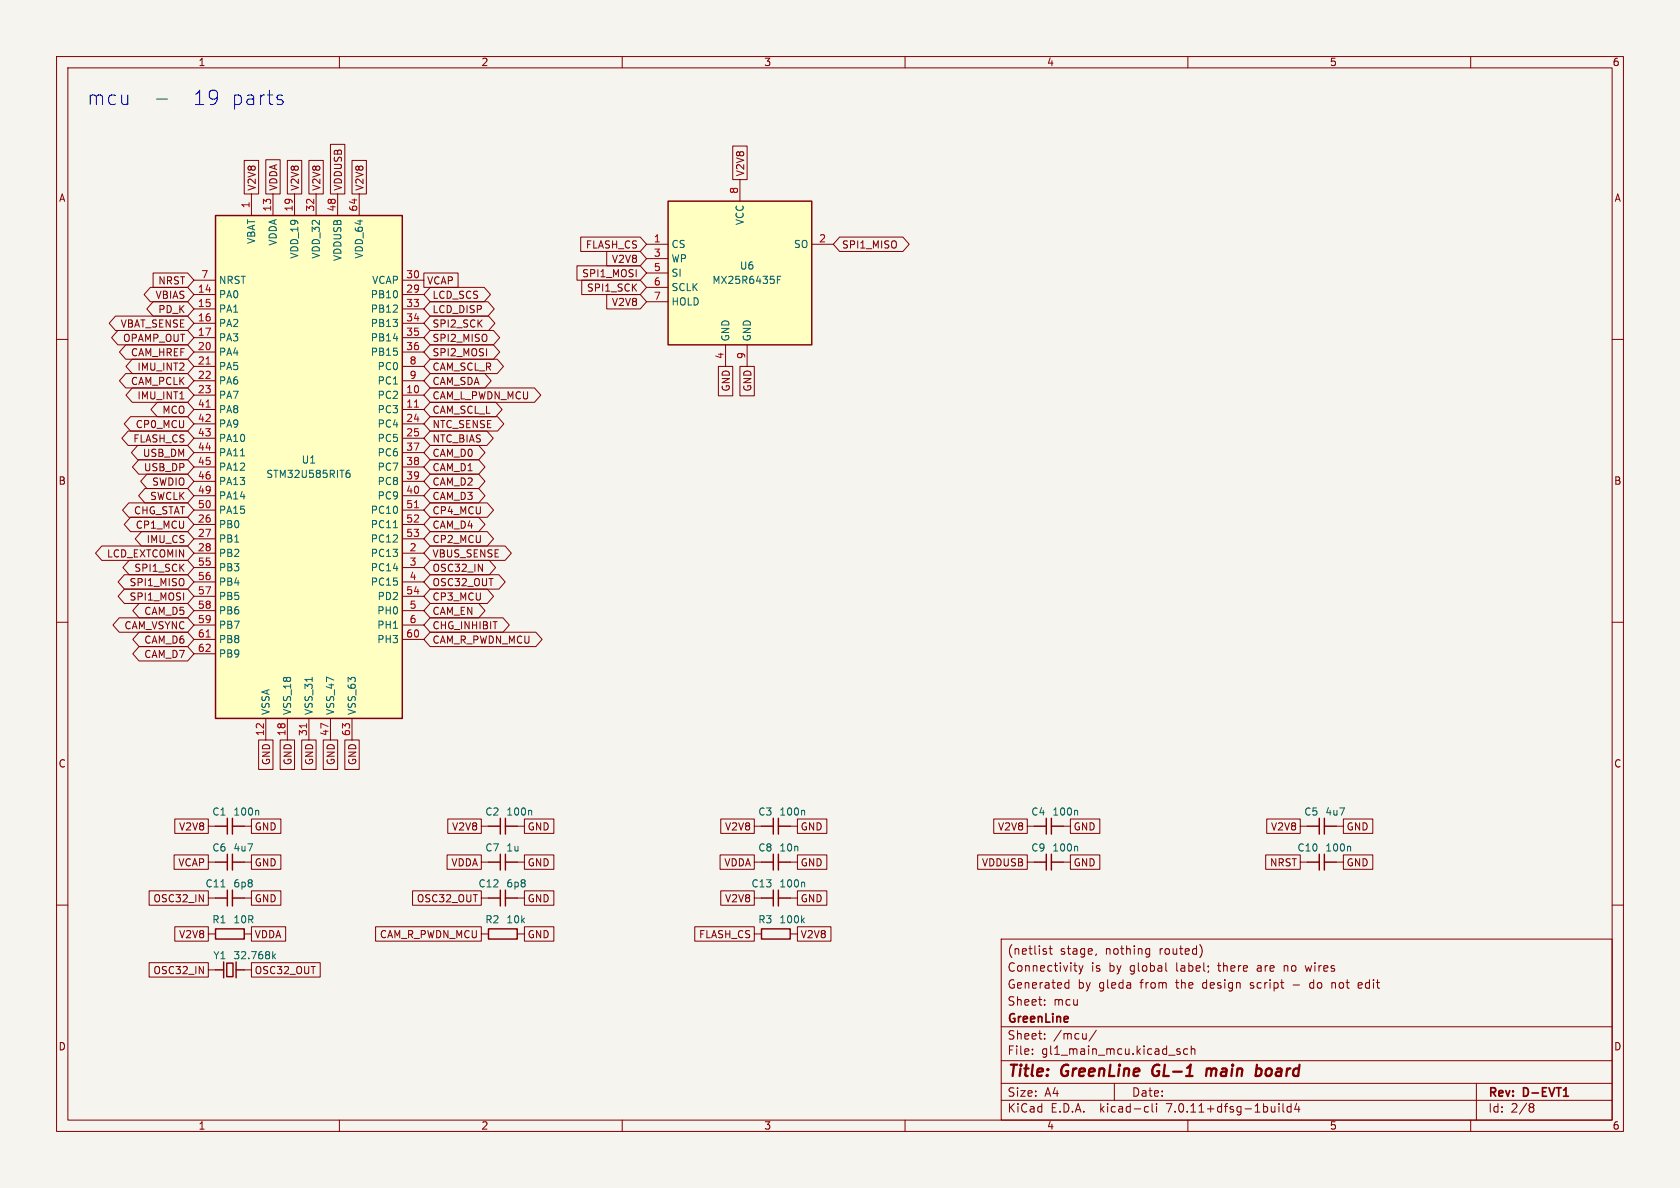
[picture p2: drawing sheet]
<svg xmlns="http://www.w3.org/2000/svg" width="297mm" height="210mm" viewBox="0 0 297 210" stroke-linecap="round" stroke-linejoin="round" font-family="sans-serif">
<path d="M0 0h297v210h-297z" fill="#f5f4ef" stroke="#f5f4ef" stroke-width=".18"/>
<g fill="none" stroke="#840000" stroke-width=".18">
<path d="M10 10h277v190h-277zM12 12h273v186h-273zM60 10v2M110 10v2M160 10v2M210 10v2M260 10v2M43.2 28.4h2.5v5.9h-2.5zM44.4 34.3v3.8M47 28.2h2.5v6.1h-2.5zM48.3 34.3v3.8M50.8 28.4h2.5v5.9h-2.5z"/>
<path d="M52.1 34.3v3.8M54.6 28.4h2.6v5.9h-2.6zM55.9 34.3v3.8M58.4 25.5h2.6v8.8h-2.6zM59.7 34.3v3.8M62.2 28.4h2.6v5.9h-2.6zM63.5 34.3v3.8M129.5 25.8h2.6v6h-2.6zM130.8 31.8v3.8M10 60h2M20.4 55.9h12.8l1.1 1.3-1.1 1.2h-12.8l-1.1-1.2zM20.8 58.4h12.4l1.1 1.3-1.1 1.3h-12.4l-1.1-1.3z"/>
<path d="M26.6 50.8h6.6l1.1 1.3-1.1 1.2h-6.6l-1.1-1.2zM27.1 53.3h6.1l1.1 1.3-1.1 1.3h-6.1l-1.1-1.3zM27.1 48.3h6.1l1.1 1.2-1.1 1.3h-6.1zM34.3 52.1h3.8M34.3 54.6h3.8M34.3 57.2h3.8M34.3 59.7h3.8M34.3 49.5h3.8M71.1 52.1h3.8M71.1 54.6h3.8M71.1 57.2h3.8M71.1 59.7h3.8"/>
<path d="M71.1 49.5h3.8M74.9 48.3h6.1v2.5h-6.1zM76 55.9h10.4l1.1 1.3-1.1 1.2h-10.4l-1.1-1.2zM76 53.3h10.3l1.1 1.3-1.1 1.3h-10.3l-1.1-1.3zM76 50.8h9.6l1.1 1.3-1.1 1.2h-9.6l-1.1-1.2zM76 58.4h11.2l1.1 1.3-1.1 1.3h-11.2l-1.1-1.3zM102 47h11.2l1.1 1.3-1.1 1.2h-11.2zM102.7 41.9h10.5l1.1 1.3-1.1 1.3h-10.5zM102.8 49.5h10.4l1.1 1.3-1.1 1.3h-10.4zM107.3 52.1h5.9l1.1 1.2-1.1 1.3h-5.9zM107.3 44.4h5.9l1.1 1.3-1.1 1.3h-5.9zM114.3 43.2h3.8"/>
<path d="M114.3 45.7h3.8M114.3 48.3h3.8M114.3 50.8h3.8M114.3 53.3h3.8M143.5 43.2h3.8M148.4 41.9h11.2l1.1 1.3-1.1 1.3h-11.2l-1.1-1.3zM285 60h2M22.2 66h11l1.1 1.3-1.1 1.3h-11l-1.1-1.3zM22.2 61h11l1.1 1.2-1.1 1.3h-11l-1.1-1.3zM22.7 76.2h10.5l1.1 1.3-1.1 1.2h-10.5l-1.2-1.2zM23.1 73.7h10.1l1.1 1.2-1.1 1.3h-10.1l-1.1-1.3zM23.4 68.6h9.8l1.1 1.3-1.1 1.2h-9.8l-1.1-1.2z"/>
<path d="M23.4 63.5h9.8l1.1 1.3-1.1 1.2h-9.8l-1.1-1.2zM24.3 78.7h8.9l1.1 1.3-1.1 1.3h-8.9l-1.1-1.3zM27.8 71.1h5.4l1.1 1.3-1.1 1.3h-5.4l-1.1-1.3zM34.3 69.9h3.8M34.3 72.4h3.8M34.3 62.2h3.8M34.3 64.8h3.8M34.3 67.3h3.8M34.3 74.9h3.8M34.3 77.5h3.8M71.1 69.9h3.8M71.1 72.4h3.8"/>
<path d="M71.1 62.2h3.8M71.1 64.8h3.8M71.1 67.3h3.8M71.1 74.9h3.8M71.1 77.5h3.8M76 78.7h8.6l1.1 1.3-1.1 1.3h-8.6l-1.1-1.3zM76 76.2h10.1l1.1 1.3-1.1 1.2h-10.1l-1.1-1.2zM76 73.7h12l1.1 1.2-1.1 1.3h-12l-1.1-1.3zM76 71.1h11.7l1.1 1.3-1.1 1.3h-11.7l-1.1-1.3zM76 68.6h18.5l1.1 1.3-1.1 1.2h-18.5l-1.1-1.2zM76 66h9.7l1.1 1.3-1.1 1.3h-9.7l-1.1-1.3zM76 63.5h11.9l1.1 1.3-1.1 1.2h-11.9l-1.1-1.2z"/>
<path d="M76 61h11.2l1.1 1.2-1.1 1.3h-11.2l-1.1-1.3zM127 64.8h2.5v5.2h-2.5zM128.3 61v3.8M130.8 64.8h2.6v5.2h-2.6zM132.1 61v3.8M18 96.5h15.2l1.1 1.3-1.1 1.3h-15.2l-1.1-1.3zM22.8 88.9h10.4l1.1 1.3-1.1 1.2h-10.4l-1.1-1.2zM22.8 99.1h10.4l1.1 1.2-1.1 1.3h-10.4l-1.1-1.3zM23.1 91.4h10.1l1.1 1.3-1.1 1.3h-10.1l-1.1-1.3zM24.5 81.3h8.7l1.1 1.3-1.1 1.2h-8.7l-1.1-1.2zM25 94h8.2l1.1 1.3-1.1 1.2h-8.2l-1.1-1.2zM25.6 86.4h7.6l1.1 1.2-1.1 1.3h-7.6l-1.1-1.3z"/>
<path d="M26 83.8h7.2l1.1 1.3-1.1 1.3h-7.2l-1.1-1.3zM34.3 97.8h3.8M34.3 92.7h3.8M34.3 95.3h3.8M34.3 80h3.8M34.3 82.6h3.8M34.3 85.1h3.8M34.3 87.6h3.8M34.3 90.2h3.8M71.1 97.8h3.8M71.1 92.7h3.8M71.1 95.3h3.8"/>
<path d="M71.1 80h3.8M71.1 82.6h3.8M71.1 85.1h3.8M71.1 87.6h3.8M71.1 90.2h3.8M76 99.1h10.5l1.1 1.2-1.1 1.3h-10.5l-1.1-1.3zM76 96.5h13.3l1.1 1.3-1.1 1.3h-13.3l-1.1-1.3zM76 94h10.1l1.2 1.3-1.2 1.2h-10.1l-1.1-1.2zM76 91.4h8.6l1.1 1.3-1.1 1.3h-8.6l-1.1-1.3zM76 88.9h10.1l1.2 1.3-1.2 1.2h-10.1l-1.1-1.2zM76 86.4h8.6l1.1 1.2-1.1 1.3h-8.6l-1.1-1.3zM76 83.8h8.6l1.1 1.3-1.1 1.3h-8.6l-1.1-1.3z"/>
<path d="M76 81.3h8.6l1.1 1.3-1.1 1.2h-8.6l-1.1-1.2zM10 110h2M21.1 109.2h12.1l1.1 1.3-1.1 1.3h-12.1l-1.1-1.3zM22 101.6h11.2l1.1 1.3-1.1 1.2h-11.2l-1.1-1.2zM22 104.1h11.2l1.1 1.3-1.1 1.3h-11.2l-1.1-1.3zM24.6 114.3h8.6l1.1 1.3-1.1 1.2h-8.6l-1.1-1.2zM24.6 111.8h8.6l1.1 1.2-1.1 1.3h-8.6l-1.1-1.3zM24.6 106.7h8.6l1.1 1.3-1.1 1.2h-8.6l-1.1-1.2zM34.3 100.3h3.8M34.3 102.9h3.8M34.3 108h3.8M34.3 105.4h3.8"/>
<path d="M34.3 110.5h3.8M34.3 113h3.8M34.3 115.6h3.8M71.1 100.3h3.8M71.1 102.9h3.8M71.1 108h3.8M71.1 105.4h3.8M71.1 110.5h3.8M71.1 113h3.8M76 101.6h12.2l1.1 1.3-1.1 1.2h-12.2l-1.1-1.2zM76 109.2h12.9l1.1 1.3-1.1 1.3h-12.9l-1.1-1.3zM76 111.8h18.7l1.1 1.2-1.1 1.3h-18.7l-1.1-1.3z"/>
<path d="M76 106.7h8.6l1.1 1.3-1.1 1.2h-8.6l-1.1-1.2zM76 104.1h10.1l1.2 1.3-1.2 1.3h-10.1l-1.1-1.3zM285 110h2M45.7 130.8h2.6v5.2h-2.6zM47 127v3.8M49.5 130.8h2.6v5.2h-2.6zM50.8 127v3.8M53.3 130.8h2.6v5.2h-2.6zM54.6 127v3.8M57.1 130.8h2.6v5.2h-2.6zM58.4 127v3.8M61 130.8h2.5v5.2h-2.5z"/>
<path d="M62.2 127v3.8M10 160h2M26.4 157.5h10.4v2.5h-10.4zM30.8 151.1h6v2.6h-6zM30.9 144.8h5.9v2.5h-5.9zM36.8 152.4h1.3M36.8 146.1h1.3M36.8 158.8h1.3M43.2 152.4h1.2M43.2 146.1h1.2M43.2 158.8h1.2M44.4 157.5h5.3v2.5h-5.3z"/>
<path d="M44.4 151.1h5.3v2.6h-5.3zM44.4 144.8h5.3v2.5h-5.3zM72.9 157.5h12.2v2.5h-12.2zM79 151.1h6.1v2.6h-6.1zM79.2 144.8h5.9v2.5h-5.9zM85.1 152.4h1.3M85.1 146.1h1.3M85.1 158.8h1.3M91.4 152.4h1.3M91.4 146.1h1.3M91.4 158.8h1.3M92.7 157.5h5.2v2.5h-5.2z"/>
<path d="M92.7 151.1h5.2v2.6h-5.2zM92.7 144.8h5.2v2.5h-5.2zM127.3 151.1h6v2.6h-6zM127.4 157.5h5.9v2.5h-5.9zM127.4 144.8h5.9v2.5h-5.9zM133.3 152.4h1.3M133.3 146.1h1.3M133.3 158.8h1.3M139.7 152.4h1.3M139.7 146.1h1.3M139.7 158.8h1.3M141 157.5h5.2v2.5h-5.2z"/>
<path d="M141 151.1h5.2v2.6h-5.2zM141 144.8h5.2v2.5h-5.2zM172.8 151.1h8.8v2.6h-8.8zM175.7 144.8h5.9v2.5h-5.9zM181.6 152.4h1.3M181.6 146.1h1.3M188 152.4h1.2M188 146.1h1.2M189.2 151.1h5.2v2.6h-5.2zM189.2 144.8h5.2v2.5h-5.2zM223.8 151.1h6.1v2.6h-6.1zM223.9 144.8h6v2.5h-6z"/>
<path d="M229.9 152.4h1.2M229.9 146.1h1.2M236.2 152.4h1.3M236.2 146.1h1.3M237.5 151.1h5.2v2.6h-5.2zM237.5 144.8h5.2v2.5h-5.2zM285 160h2M26.4 170.2h10.4v2.5h-10.4zM30.9 163.8h5.9v2.6h-5.9zM36.8 165.1h1.3M36.8 171.5h1.3M43.2 165.1h1.2"/>
<path d="M43.2 171.5h1.2M44.4 170.2h12.2v2.5h-12.2zM44.4 163.8h6.1v2.6h-6.1zM66.4 163.8h18.7v2.6h-18.7zM85.1 165.1h1.3M91.4 165.1h1.3M92.7 163.8h5.2v2.6h-5.2zM122.8 163.8h10.5v2.6h-10.5zM133.3 165.1h1.3M139.7 165.1h1.3M141 163.8h5.9v2.6h-5.9zM177 166h108v32h-108z"/>
<path d="M184.7 176.8v.1M184.7 177.6v.1M184.8 168.2l.2 .2-.2 .3M184.8 167.7l.2 .1M185.5 167.7h.5M185.7 167.2v1.3l.3 .2M188.4 174.6h.6M188.4 173.8h.6M189 173.2v1.5M189.8 170.7h.6M190 171.5l.4 .2M190.7 170.7l.4 1"/>
<path d="M191.1 171.7l-.1 .4-.3 .1M191.5 170.7l-.4 1M193.8 168.6l-.1 .3M202.8 167.7l.4 .1M203.2 168.6l-.4 .1M203.2 167.7v1.2l-.1 .2-.4 .1M206.1 170.2v1.3l.2 .2M212.3 167.3l.2 .7-.2 1M227 170.7v1M227.1 170.8h-.1M228.6 174.1h1.1M230.7 170.7l.3 1"/>
<path d="M231.8 173.7l-.3 .3v.4l.3 .3M235.5 173.7v1M235.9 173.7l-.4 .1M240.7 173.8l-.4-.1-.2 .2 .1 .7h.5M240.8 174.1l-.7 .1M60 198v2M110 198v2M160 198v2M177 194.5h108M177 191.5h108M177 187.5h108M177 181.5h108"/>
<path d="M182.5 186.3v.1M182.5 185.5v.1M184.7 183.6v.1M184.7 182.8v.1M193.8 182.1l-1.3 2M197 191.5v3M202.6 195.6l.4 .1M203 196.5l-.4 .1M203.7 195.1v1.3l.2 .2M204.5 195.1v.1M204.5 195.6v1M208.1 185.8l.5 .2 .1 .2-.2 .2-.5-.1"/>
<path d="M208.1 185.5h.5M210 185.5l-.5-.1-.3 .3v.4l.2 .2h.6M210 198v2M210.6 185.5l.2-.1 .4 .1v.9M210.6 184.9v1.5M226.1 195.1v.1M226.1 195.6v1M226.8 195.1v1.3l.2 .2M228.2 195.7l-.4-.1-.3 .3v.4l.2 .2h.5M228.2 195.1v1.5M229.2 195l-.3 1.1h.9M229.6 195.6v1"/>
<path d="M260 198v2M261 191.5v6.5M270.6 195.1h.3l.3 .3-.3 .3M270.6 195.7h.3M270.9 195.7l.2 .2 .1 .4-.3 .3h-.3"/>
</g>
<path d="M276.4 193.8h.9" fill="none" stroke="#840000" stroke-width=".3"/>
<path d="M204 188.5a1.27 1.27 0 0 0 0 1.6M213.4 188.9l-.2 1.3M214.1 189a.57 .57 0 0 0-.8 .1M214.2 189.2l-.1 1M222.3 188.9h.4l.3 .2v.7a.66 .66 0 0 1-.8 .4" fill="none" stroke="#840000" stroke-width=".4"/>
<g fill="none" stroke="#840000" stroke-width=".25">
<path d="M38.1 38.1h33v88.9h-33zM118.1 35.6h25.4v25.4h-25.4zM38.1 152.4h2.1M38.1 146.1h2.1M38.1 158.8h2.1M40.2 144.6v2.9M40.2 151v2.8M40.2 157.3v2.9M41.1 152.4h2.1M41.1 146.1h2.1M41.1 144.6v2.9M41.1 151v2.8"/>
<path d="M41.1 157.3v2.9M41.1 158.8h2.1M86.4 152.4h2M86.4 146.1h2M86.4 158.8h2M88.4 144.6v2.9M88.4 151v2.8M88.4 157.3v2.9M89.4 152.4h2M89.4 146.1h2M89.4 158.8h2M89.4 144.6v2.9"/>
<path d="M89.4 151v2.8M89.4 157.3v2.9M134.6 152.4h2.1M134.6 146.1h2.1M134.6 158.8h2.1M136.7 144.6v2.9M136.7 151v2.8M136.7 157.3v2.9M137.6 152.4h2.1M137.6 146.1h2.1M137.6 144.6v2.9M137.6 151v2.8"/>
<path d="M137.6 157.3v2.9M137.6 158.8h2.1M182.9 152.4h2.1M182.9 146.1h2.1M185 144.6v2.9M185 151v2.8M185.9 152.4h2.1M185.9 144.6v2.9M185.9 151v2.8M185.9 146.1h2.1M231.1 152.4h2.1M231.1 146.1h2.1"/>
<path d="M233.2 144.6v2.9M233.2 151v2.8M234.1 152.4h2.1M234.1 146.1h2.1M234.1 144.6v2.9M234.1 151v2.8M38.1 164.2h5.1v1.8h-5.1zM38.1 171.5h1.4M39.5 170v2.9M40.1 170.2h1.1v2.4h-1.1zM41.7 171.5h1.5M41.7 170v2.9"/>
<path d="M86.4 164.2h5v1.8h-5zM134.6 164.2h5.1v1.8h-5.1z"/>
</g>
<g fill="none" stroke="#006464" stroke-width=".18">
<path d="M137.4 49.4h.5M138 48.8h-.6v1.3M42.5 80.6h.7M61.2 83.7l.5-.1 .2 .3-.1 .4-.4 .1-.2-.1M61.8 83.1l-.4 .1-.2 .2M69.5 93.3h.8M39.1 156.8h.7M45.6 143.2l.1 .2v.7M93.8 143.2l.2 .2v.7M142.1 143.2l.2 .2v.7M142.1 155.9l.2 .2v.7M190.3 149.6l.2 .2v.6"/>
<path d="M190.3 143.2l.2 .2v.7M238.6 149.6l.2 .2v.6M48.2 168.2v1.3M48.3 169l.4 .5M48.7 168.6l-.5 .5M141.8 162.7l.4 .4M142.2 162.3l-.5 .5"/>
</g>
<g fill="#ffffc2" stroke="#ffffc2" stroke-width=".18">
<path d="M38.1 38.1h33v88.9h-33z"/>
<path d="M118.1 35.6h25.4v25.4h-25.4z"/>
</g>
<path d="M36.4 72h.8M36.4 64.4h.8M73.3 72h.7M73.3 89.8h.7M36.4 112.6h.8M54.2 127.9v.8" fill="none" stroke="#a90000" stroke-width=".18"/>
<path d="M27.7 17.5h1.9M49.3 17.6l.6 .2 .2 .3-.4 .4h-.5M49.3 16.8l.6 .1" fill="none" stroke="#0000c2" stroke-width=".18"/>
<g font-size="3.5" fill="#0000c2">
<text x="15.2" y="18.8">mcu</text>
<text x="33.8" y="18.8">19</text>
<text x="40.5" y="18.8">parts</text>
</g>
<g font-size="2.8" fill="#840000">
<text x="178" y="190.9">Title:</text>
<text x="187.7" y="190.9">GreenLine</text>
<text x="204.6" y="190.9">GL-1</text>
<text x="214.9" y="190.9">main</text>
<text x="224.4" y="190.9">board</text>
</g>
<g font-size="2.1" fill="#840000">
<text x="178" y="172">Connectivity</text>
<text x="178" y="169">(netlist</text>
<text x="187.4" y="169">stage,</text>
<text x="192.9" y="172">is</text>
<text x="195.5" y="169">nothing</text>
<text x="196.1" y="172">by</text>
<text x="199.9" y="172">global</text>
<text x="205.1" y="169">routed)</text>
<text x="208.2" y="172">label;</text>
<text x="215.8" y="172">there</text>
<text x="222.8" y="172">are</text>
<text x="227.7" y="172">no</text>
<text x="231.7" y="172">wires</text>
<text x="178" y="178">Sheet:</text>
<text x="178" y="175">Generated</text>
<text x="186.2" y="178">mcu</text>
<text x="190.5" y="175">by</text>
<text x="194.3" y="175">gleda</text>
<text x="201.8" y="175">from</text>
<text x="208.2" y="175">the</text>
<text x="213" y="175">design</text>
<text x="221.6" y="175">script</text>
<text x="232.4" y="175">do</text>
<text x="236.4" y="175">not</text>
<text x="241.3" y="175">edit</text>
<text x="178" y="184">Sheet:</text>
<text x="178" y="181.2">GreenLine</text>
<text x="186.2" y="184">/mcu/</text>
<text x="178" y="186.7">File:</text>
<text x="184.1" y="186.7">gl1_main_mcu.kicad_sch</text>
<text x="178" y="196.9">KiCad</text>
<text x="178" y="194.1">Size:</text>
<text x="184.7" y="194.1">A4</text>
<text x="185.7" y="196.9">E.D.A.</text>
<text x="194.6" y="196.9">kicad-cli</text>
<text x="200" y="194.1">Date:</text>
<text x="206.5" y="196.9">7.0.11+dfsg-1build4</text>
<text x="263" y="194.3">Rev:</text>
<text x="263" y="196.9">Id:</text>
<text x="267.1" y="196.9">2/8</text>
<text x="269.4" y="194.3">D-EVT1</text>
</g>
<g font-size="1.8" fill="#840000">
<text x="35" y="11.9">1</text>
<text x="85" y="11.9">2</text>
<text x="135" y="11.9">3</text>
<text x="185" y="11.9">4</text>
<text x="235" y="11.9">5</text>
<text x="285" y="11.9">6</text>
<text x="10.3" y="35.9">A</text>
<text x="45.4" y="33.8" transform="rotate(-90 45.4 33.8)">V2V8</text>
<text x="49.2" y="33.8" transform="rotate(-90 49.2 33.8)">VDDA</text>
<text x="53" y="33.8" transform="rotate(-90 53 33.8)">V2V8</text>
<text x="56.8" y="33.8" transform="rotate(-90 56.8 33.8)">V2V8</text>
<text x="60.6" y="33.8" transform="rotate(-90 60.6 33.8)">VDDUSB</text>
<text x="64.5" y="33.8" transform="rotate(-90 64.5 33.8)">V2V8</text>
<text x="131.8" y="31.3" transform="rotate(-90 131.8 31.3)">V2V8</text>
<text x="285.3" y="35.9">A</text>
<text x="103.5" y="44.1">FLASH_CS</text>
<text x="108.1" y="46.7">V2V8</text>
<text x="148.7" y="44.1">SPI1_MISO</text>
<text x="27.4" y="53">VBIAS</text>
<text x="27.9" y="50.5">NRST</text>
<text x="75.4" y="50.5">VCAP</text>
<text x="76.4" y="53">LCD_SCS</text>
<text x="102.8" y="49.2">SPI1_MOSI</text>
<text x="103.7" y="51.8">SPI1_SCK</text>
<text x="21.2" y="58.1">VBAT_SENSE</text>
<text x="27.9" y="55.6">PD_K</text>
<text x="76.4" y="58.1">SPI2_SCK</text>
<text x="76.4" y="55.6">LCD_DISP</text>
<text x="108.1" y="54.3">V2V8</text>
<text x="21.7" y="60.6">OPAMP_OUT</text>
<text x="23" y="63.2">CAM_HREF</text>
<text x="24.2" y="65.7">IMU_INT2</text>
<text x="76.4" y="65.7">CAM_SCL_R</text>
<text x="76.4" y="63.2">SPI2_MOSI</text>
<text x="76.4" y="60.6">SPI2_MISO</text>
<text x="23" y="68.3">CAM_PCLK</text>
<text x="24.2" y="70.8">IMU_INT1</text>
<text x="76.4" y="70.8">CAM_L_PWDN_MCU</text>
<text x="76.4" y="68.3">CAM_SDA</text>
<text x="129.2" y="69.3" transform="rotate(-90 129.2 69.3)">GND</text>
<text x="133" y="69.3" transform="rotate(-90 133 69.3)">GND</text>
<text x="23.9" y="75.9">CP0_MCU</text>
<text x="28.6" y="73.3">MCO</text>
<text x="76.4" y="75.9">NTC_SENSE</text>
<text x="76.4" y="73.3">CAM_SCL_L</text>
<text x="23.5" y="78.4">FLASH_CS</text>
<text x="25.2" y="81">USB_DM</text>
<text x="25.3" y="83.5">USB_DP</text>
<text x="76.4" y="83.5">CAM_D1</text>
<text x="76.4" y="81">CAM_D0</text>
<text x="76.4" y="78.4">NTC_BIAS</text>
<text x="10.3" y="85.9">B</text>
<text x="26.4" y="88.6">SWCLK</text>
<text x="26.8" y="86">SWDIO</text>
<text x="76.4" y="88.6">CAM_D3</text>
<text x="76.4" y="86">CAM_D2</text>
<text x="285.3" y="85.9">B</text>
<text x="23.6" y="91.1">CHG_STAT</text>
<text x="23.9" y="93.7">CP1_MCU</text>
<text x="76.4" y="93.7">CAM_D4</text>
<text x="76.4" y="91.1">CP4_MCU</text>
<text x="18.8" y="98.7">LCD_EXTCOMIN</text>
<text x="23.6" y="101.3">SPI1_SCK</text>
<text x="25.8" y="96.2">IMU_CS</text>
<text x="76.4" y="101.3">OSC32_IN</text>
<text x="76.4" y="98.7">VBUS_SENSE</text>
<text x="76.4" y="96.2">CP2_MCU</text>
<text x="22.8" y="103.8">SPI1_MISO</text>
<text x="22.8" y="106.4">SPI1_MOSI</text>
<text x="76.4" y="103.8">OSC32_OUT</text>
<text x="76.4" y="106.4">CP3_MCU</text>
<text x="21.9" y="111.4">CAM_VSYNC</text>
<text x="25.4" y="114">CAM_D6</text>
<text x="25.4" y="108.9">CAM_D5</text>
<text x="76.4" y="111.4">CHG_INHIBIT</text>
<text x="76.4" y="114">CAM_R_PWDN_MCU</text>
<text x="76.4" y="108.9">CAM_EN</text>
<text x="25.4" y="116.5">CAM_D7</text>
<text x="10.3" y="135.9">C</text>
<text x="47.9" y="135.4" transform="rotate(-90 47.9 135.4)">GND</text>
<text x="51.8" y="135.4" transform="rotate(-90 51.8 135.4)">GND</text>
<text x="55.6" y="135.4" transform="rotate(-90 55.6 135.4)">GND</text>
<text x="59.4" y="135.4" transform="rotate(-90 59.4 135.4)">GND</text>
<text x="63.2" y="135.4" transform="rotate(-90 63.2 135.4)">GND</text>
<text x="285.3" y="135.9">C</text>
<text x="31.6" y="147">V2V8</text>
<text x="44.9" y="147">GND</text>
<text x="79.8" y="147">V2V8</text>
<text x="93.2" y="147">GND</text>
<text x="128.1" y="147">V2V8</text>
<text x="141.4" y="147">GND</text>
<text x="176.3" y="147">V2V8</text>
<text x="189.7" y="147">GND</text>
<text x="224.6" y="147">V2V8</text>
<text x="238" y="147">GND</text>
<text x="31.4" y="153.4">VCAP</text>
<text x="44.9" y="153.4">GND</text>
<text x="79.7" y="153.4">VDDA</text>
<text x="93.2" y="153.4">GND</text>
<text x="128" y="153.4">VDDA</text>
<text x="141.4" y="153.4">GND</text>
<text x="173.5" y="153.4">VDDUSB</text>
<text x="189.7" y="153.4">GND</text>
<text x="224.4" y="153.4">NRST</text>
<text x="238" y="153.4">GND</text>
<text x="27" y="159.7">OSC32_IN</text>
<text x="44.9" y="159.7">GND</text>
<text x="73.6" y="159.7">OSC32_OUT</text>
<text x="93.2" y="159.7">GND</text>
<text x="128.1" y="159.7">V2V8</text>
<text x="141.4" y="159.7">GND</text>
<text x="31.6" y="166.1">V2V8</text>
<text x="44.9" y="166.1">VDDA</text>
<text x="67.1" y="166.1">CAM_R_PWDN_MCU</text>
<text x="93.2" y="166.1">GND</text>
<text x="123.5" y="166.1">FLASH_CS</text>
<text x="141.4" y="166.1">V2V8</text>
<text x="27" y="172.4">OSC32_IN</text>
<text x="44.9" y="172.4">OSC32_OUT</text>
<text x="10.3" y="185.9">D</text>
<text x="285.3" y="185.9">D</text>
<text x="35" y="199.9">1</text>
<text x="85" y="199.9">2</text>
<text x="135" y="199.9">3</text>
<text x="185" y="199.9">4</text>
<text x="235" y="199.9">5</text>
<text x="285" y="199.9">6</text>
</g>
<g font-size="1.8" fill="#a90000">
<text x="130.6" y="34.4" transform="rotate(-90 130.6 34.4)">8</text>
<text x="44.2" y="36.9" transform="rotate(-90 44.2 36.9)">1</text>
<text x="48" y="37.5" transform="rotate(-90 48 37.5)">13</text>
<text x="51.8" y="37.5" transform="rotate(-90 51.8 37.5)">19</text>
<text x="55.6" y="37.5" transform="rotate(-90 55.6 37.5)">32</text>
<text x="59.4" y="37.5" transform="rotate(-90 59.4 37.5)">48</text>
<text x="63.2" y="37.5" transform="rotate(-90 63.2 37.5)">64</text>
<text x="115.5" y="42.9">1</text>
<text x="115.5" y="45.5">3</text>
<text x="144.7" y="42.9">2</text>
<text x="34.9" y="51.8">14</text>
<text x="35.5" y="49.3">7</text>
<text x="71.7" y="51.8">29</text>
<text x="71.7" y="49.3">30</text>
<text x="115.5" y="48">5</text>
<text x="115.5" y="50.5">6</text>
<text x="115.5" y="53.1">7</text>
<text x="34.9" y="54.4">15</text>
<text x="34.9" y="56.9">16</text>
<text x="34.9" y="59.4">17</text>
<text x="71.7" y="54.4">33</text>
<text x="71.7" y="56.9">34</text>
<text x="71.7" y="59.4">35</text>
<text x="34.9" y="62">20</text>
<text x="34.9" y="64.5">21</text>
<text x="71.7" y="62">36</text>
<text x="72.3" y="64.5">8</text>
<text x="128" y="63.6" transform="rotate(-90 128 63.6)">4</text>
<text x="131.8" y="63.6" transform="rotate(-90 131.8 63.6)">9</text>
<text x="34.9" y="67.1">22</text>
<text x="34.9" y="69.6">23</text>
<text x="71.7" y="69.6">10</text>
<text x="72.3" y="67.1">9</text>
<text x="34.9" y="72.1">41</text>
<text x="34.9" y="74.7">42</text>
<text x="34.9" y="77.2">43</text>
<text x="71.7" y="72.1">11</text>
<text x="71.7" y="74.7">24</text>
<text x="71.7" y="77.2">25</text>
<text x="34.9" y="79.8">44</text>
<text x="34.9" y="82.3">45</text>
<text x="71.7" y="79.8">37</text>
<text x="71.7" y="82.3">38</text>
<text x="34.9" y="84.8">46</text>
<text x="34.9" y="87.4">49</text>
<text x="34.9" y="89.9">50</text>
<text x="71.7" y="84.8">39</text>
<text x="71.7" y="87.4">40</text>
<text x="71.7" y="89.9">51</text>
<text x="34.9" y="92.5">26</text>
<text x="34.9" y="95">27</text>
<text x="71.7" y="92.5">52</text>
<text x="71.7" y="95">53</text>
<text x="34.9" y="97.5">28</text>
<text x="34.9" y="100.1">55</text>
<text x="72.3" y="97.5">2</text>
<text x="72.3" y="100.1">3</text>
<text x="34.9" y="102.6">56</text>
<text x="34.9" y="105.2">57</text>
<text x="34.9" y="107.7">58</text>
<text x="71.7" y="105.2">54</text>
<text x="72.3" y="102.6">4</text>
<text x="72.3" y="107.7">5</text>
<text x="34.9" y="110.2">59</text>
<text x="34.9" y="112.8">61</text>
<text x="71.7" y="112.8">60</text>
<text x="72.3" y="110.2">6</text>
<text x="34.9" y="115.3">62</text>
<text x="46.7" y="130.2" transform="rotate(-90 46.7 130.2)">12</text>
<text x="50.5" y="130.2" transform="rotate(-90 50.5 130.2)">18</text>
<text x="54.4" y="130.2" transform="rotate(-90 54.4 130.2)">31</text>
<text x="58.2" y="130.2" transform="rotate(-90 58.2 130.2)">47</text>
<text x="62" y="130.2" transform="rotate(-90 62 130.2)">63</text>
</g>
<g font-size="1.8" fill="#006464">
<text x="131.7" y="39.9" transform="rotate(-90 131.7 39.9)">VCC</text>
<text x="45.3" y="43.2" transform="rotate(-90 45.3 43.2)">VBAT</text>
<text x="49.1" y="43.5" transform="rotate(-90 49.1 43.5)">VDDA</text>
<text x="52.9" y="45.8" transform="rotate(-90 52.9 45.8)">VDD_19</text>
<text x="56.7" y="45.8" transform="rotate(-90 56.7 45.8)">VDD_32</text>
<text x="60.6" y="46.2" transform="rotate(-90 60.6 46.2)">VDDUSB</text>
<text x="64.4" y="45.8" transform="rotate(-90 64.4 45.8)">VDD_64</text>
<text x="118.6" y="44">CS</text>
<text x="118.6" y="46.6">WP</text>
<text x="130.7" y="47.9">U6</text>
<text x="140.3" y="44">SO</text>
<text x="38.6" y="52.9">PA0</text>
<text x="38.6" y="50.4">NRST</text>
<text x="65.4" y="52.9">PB10</text>
<text x="65.7" y="50.4">VCAP</text>
<text x="118.6" y="49.1">SI</text>
<text x="118.6" y="51.7">SCLK</text>
<text x="125.8" y="50.4">MX25R6435F</text>
<text x="38.6" y="55.5">PA1</text>
<text x="38.6" y="58">PA2</text>
<text x="65.4" y="55.5">PB12</text>
<text x="65.4" y="58">PB13</text>
<text x="118.6" y="54.2">HOLD</text>
<text x="38.6" y="60.6">PA3</text>
<text x="38.6" y="63.1">PA4</text>
<text x="38.6" y="65.6">PA5</text>
<text x="65.4" y="60.6">PB14</text>
<text x="65.4" y="63.1">PB15</text>
<text x="66.7" y="65.6">PC0</text>
<text x="129.1" y="60.5" transform="rotate(-90 129.1 60.5)">GND</text>
<text x="132.9" y="60.5" transform="rotate(-90 132.9 60.5)">GND</text>
<text x="38.6" y="68.2">PA6</text>
<text x="38.6" y="70.7">PA7</text>
<text x="66.7" y="70.7">PC2</text>
<text x="66.7" y="68.2">PC1</text>
<text x="38.6" y="73.3">PA8</text>
<text x="38.6" y="75.8">PA9</text>
<text x="66.7" y="73.3">PC3</text>
<text x="66.7" y="75.8">PC4</text>
<text x="38.6" y="78.3">PA10</text>
<text x="38.6" y="80.9">PA11</text>
<text x="38.6" y="83.4">PA12</text>
<text x="53.2" y="82.1">U1</text>
<text x="66.7" y="78.3">PC5</text>
<text x="66.7" y="80.9">PC6</text>
<text x="66.7" y="83.4">PC7</text>
<text x="38.6" y="86">PA13</text>
<text x="38.6" y="88.5">PA14</text>
<text x="47" y="84.7">STM32U585RIT6</text>
<text x="66.7" y="86">PC8</text>
<text x="66.7" y="88.5">PC9</text>
<text x="38.6" y="93.6">PB0</text>
<text x="38.6" y="91">PA15</text>
<text x="65.4" y="91">PC10</text>
<text x="65.4" y="93.6">PC11</text>
<text x="38.6" y="96.1">PB1</text>
<text x="38.6" y="98.7">PB2</text>
<text x="38.6" y="101.2">PB3</text>
<text x="65.4" y="98.7">PC13</text>
<text x="65.4" y="101.2">PC14</text>
<text x="65.4" y="96.1">PC12</text>
<text x="38.6" y="103.7">PB4</text>
<text x="38.6" y="106.3">PB5</text>
<text x="65.4" y="103.7">PC15</text>
<text x="66.7" y="106.3">PD2</text>
<text x="38.6" y="108.8">PB6</text>
<text x="38.6" y="111.4">PB7</text>
<text x="38.6" y="113.9">PB8</text>
<text x="66.6" y="108.8">PH0</text>
<text x="66.6" y="111.4">PH1</text>
<text x="66.6" y="113.9">PH3</text>
<text x="38.6" y="116.4">PB9</text>
<text x="47.9" y="126.5" transform="rotate(-90 47.9 126.5)">VSSA</text>
<text x="51.7" y="126.5" transform="rotate(-90 51.7 126.5)">VSS_18</text>
<text x="55.5" y="126.5" transform="rotate(-90 55.5 126.5)">VSS_31</text>
<text x="59.3" y="126.5" transform="rotate(-90 59.3 126.5)">VSS_47</text>
<text x="63.1" y="126.5" transform="rotate(-90 63.1 126.5)">VSS_63</text>
<text x="37.4" y="144.4">C1</text>
<text x="41.2" y="144.4">100n</text>
<text x="85.7" y="144.4">C2</text>
<text x="89.4" y="144.4">100n</text>
<text x="134" y="144.4">C3</text>
<text x="137.7" y="144.4">100n</text>
<text x="182.2" y="144.4">C4</text>
<text x="185.9" y="144.4">100n</text>
<text x="230.5" y="144.4">C5</text>
<text x="234.2" y="144.4">4u7</text>
<text x="37.4" y="150.7">C6</text>
<text x="41.2" y="150.7">4u7</text>
<text x="85.7" y="150.7">C7</text>
<text x="89.4" y="150.7">1u</text>
<text x="134" y="150.7">C8</text>
<text x="137.7" y="150.7">10n</text>
<text x="182.2" y="150.7">C9</text>
<text x="185.9" y="150.7">100n</text>
<text x="229.3" y="150.7">C10</text>
<text x="234.2" y="150.7">100n</text>
<text x="36.2" y="157.1">C11</text>
<text x="41.2" y="157.1">6p8</text>
<text x="84.5" y="157.1">C12</text>
<text x="89.4" y="157.1">6p8</text>
<text x="132.8" y="157.1">C13</text>
<text x="137.7" y="157.1">100n</text>
<text x="37.4" y="163.4">R1</text>
<text x="41.2" y="163.4">10R</text>
<text x="85.7" y="163.4">R2</text>
<text x="89.4" y="163.4">10k</text>
<text x="134" y="163.4">R3</text>
<text x="137.7" y="163.4">100k</text>
<text x="37.6" y="169.8">Y1</text>
<text x="41.2" y="169.8">32.768k</text>
</g>
</svg>
